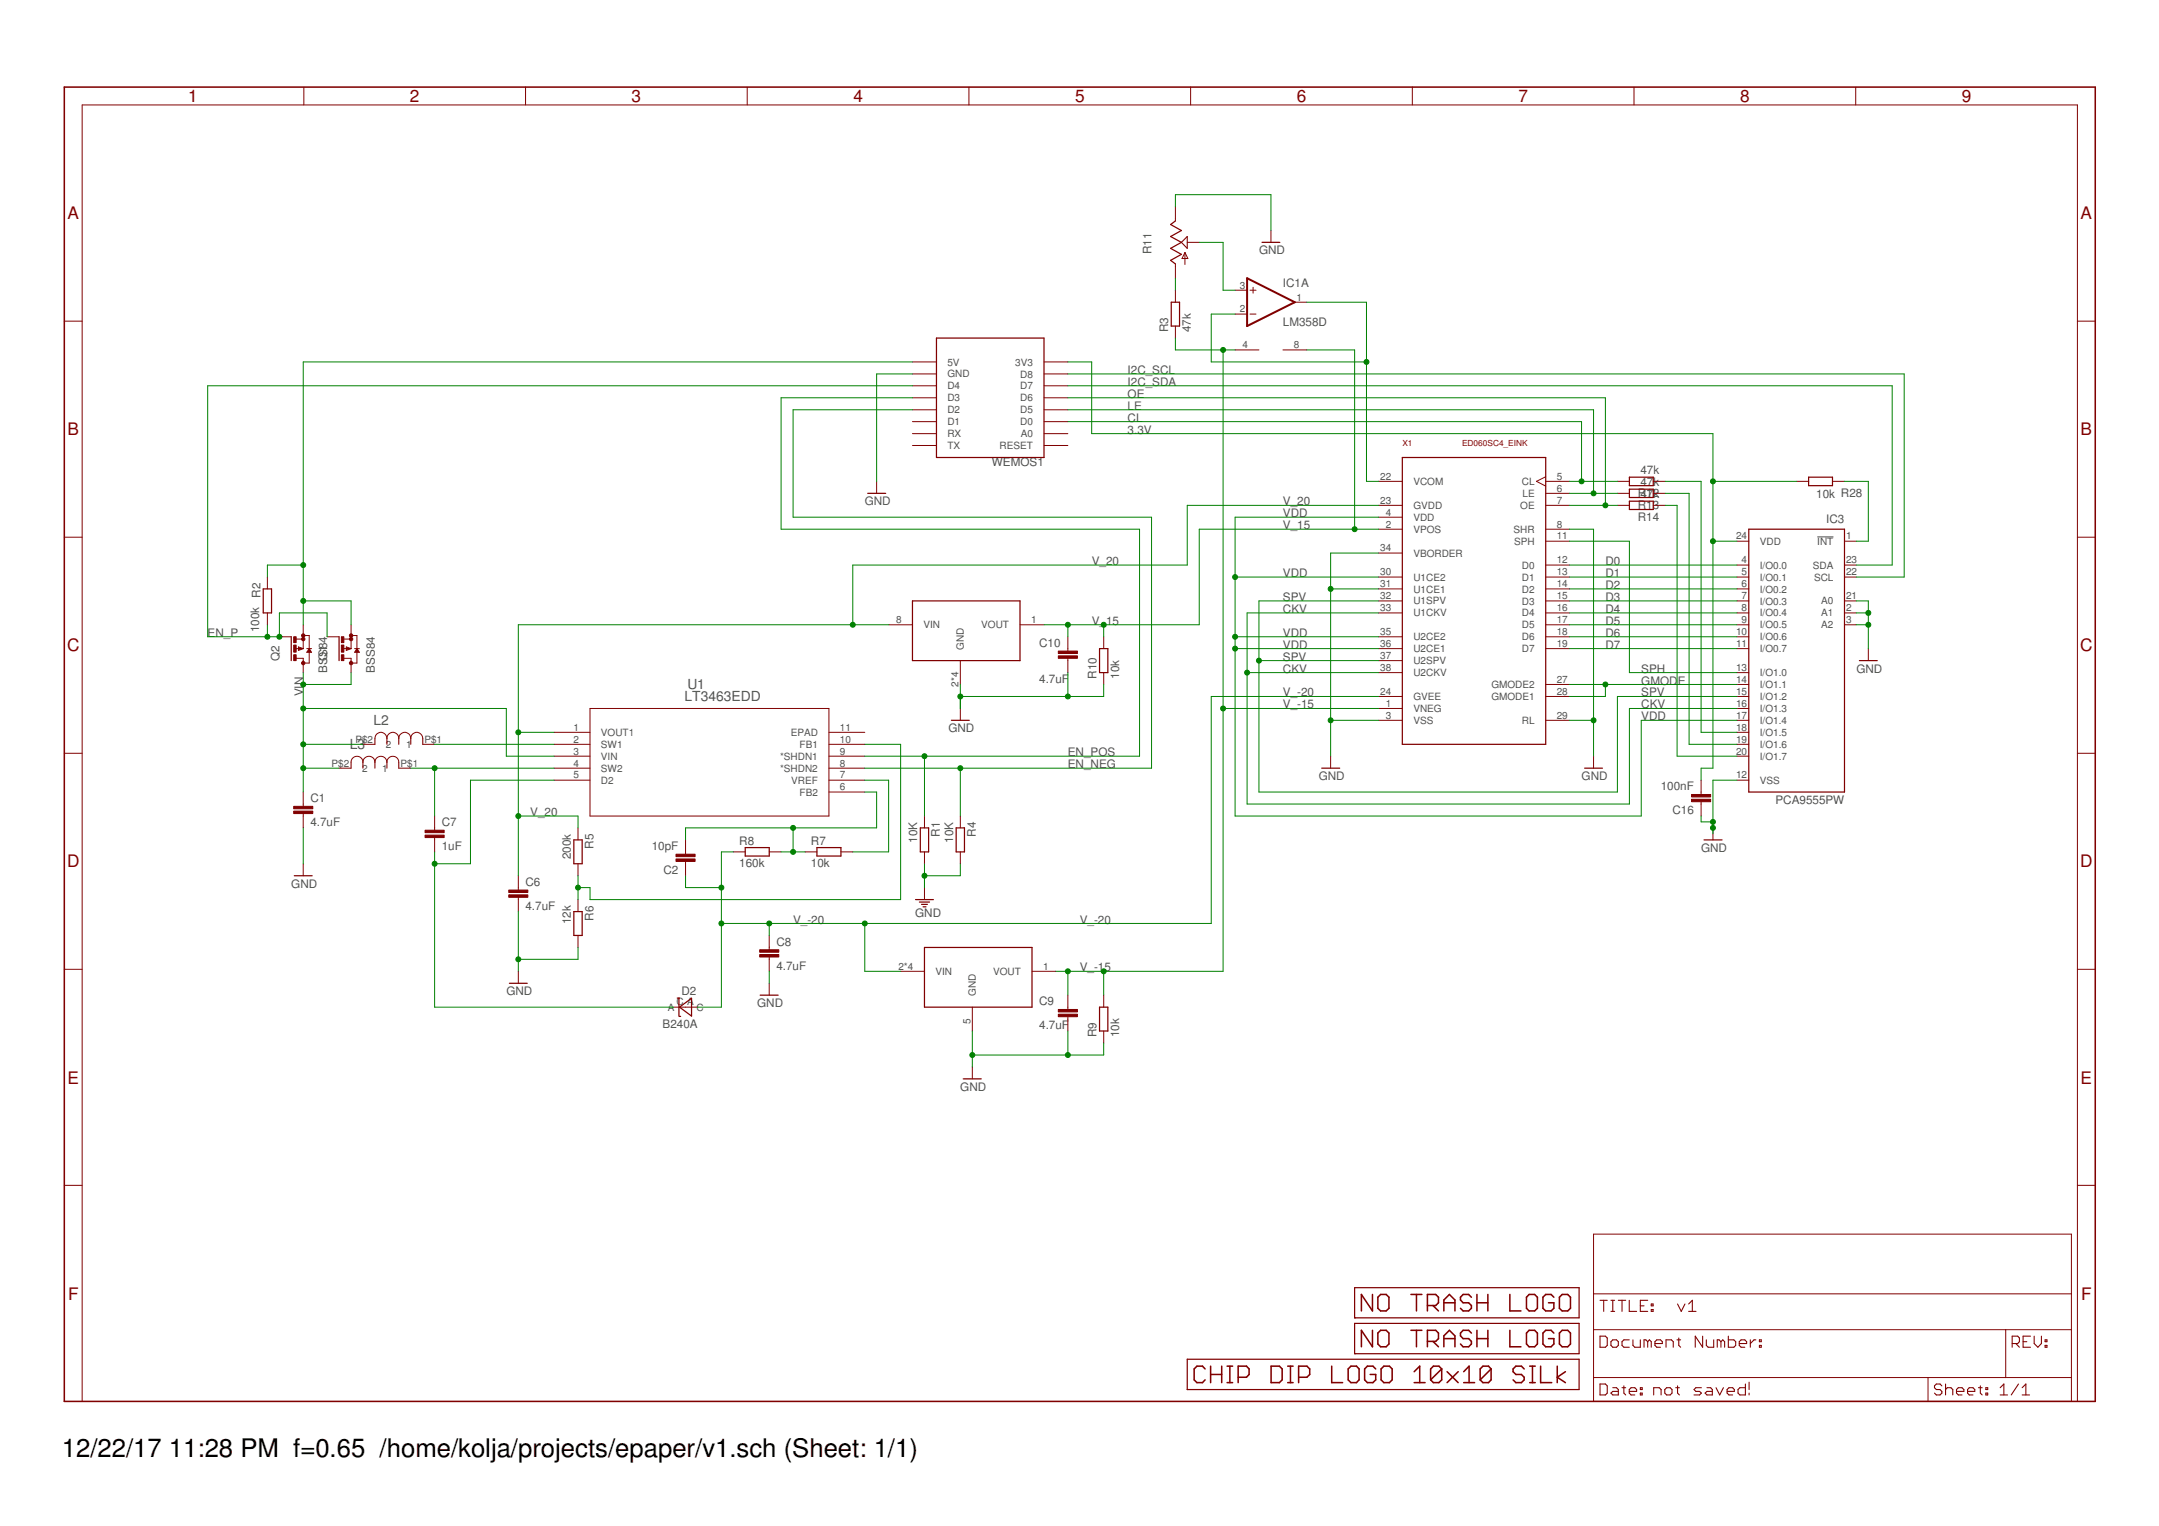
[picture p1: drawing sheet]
<svg xmlns="http://www.w3.org/2000/svg" width="297mm" height="210mm" viewBox="0 0 297 210" stroke-linecap="round" stroke-linejoin="round" font-family="sans-serif">
<path d="M250 73.9h2.2" fill="none" stroke="#505050" stroke-width=".14"/>
<g fill="none" stroke="#800000" stroke-width=".17">
<path d="M161.7 30.4l-.6 .5 1.4 .8-1.4 .8 1.4 .8-1.4 .9 1.4 .8-1.4 .8 .6 .5M173.6 33.3h2.5M128.8 46.5h14.8v16.4h-14.8zM161.1 41.6h1.2v3.3h-1.2zM119.4 67.9h2.5M192.9 62.9h19.8v39.5h-19.8zM224.2 65.6h3.3v1.2h-3.3zM224.2 67.3h3.3v1.1h-3.3zM224.2 68.9h3.3v1.2h-3.3zM240.6 72.8h13.2v36.1h-13.2zM248.8 65.6h3.3v1.2h-3.3zM36.2 81h1.2v3.3h-1.2z"/>
<path d="M40.1 87.6v3.3M41.4 89.2h-.3v.1l.4-.1M42.5 89.4l.2 .2h-.3zM46.7 87.6v3.3M48 89.2h-.3v.1l.3-.1M49.1 89.4l.2 .2h-.3zM125.5 82.7h14.8v8.2h-14.8zM130.9 99.1h2.4M151.3 89.2h1.1v3.3h-1.1zM255.8 90.9h2.5M79 115.5h1.1v3.3h-1.1zM102.5 116.6h3.3v1.2h-3.3z"/>
<path d="M112.4 116.6h3.3v1.2h-3.3zM126.6 113.9h1.2v3.3h-1.2zM131.6 113.9h1.1v3.3h-1.1zM181.8 105.7h2.5M218 105.7h2.5M234.4 115.5h2.5M40.5 120.5h2.4M70.1 135.3h2.4M79 125.4h1.1v3.3h-1.1zM93.2 137.3h.2v2.5M93.5 139.8h.1M93.5 138.5l1.6-1.2v2.5z"/>
<path d="M104.6 136.9h2.5M126 123.7h2.4M126.5 124.1h1.4M126.8 124.4h.8M127 124.7h.4M127.2 130.3h14.8v8.2h-14.8zM151.3 138.5h1.1v3.3h-1.1zM132.5 148.4h2.5M186.4 177.1h30.9v4.2h-30.9zM163.3 187h54v4.1h-54zM186.4 182h30.9v4.2h-30.9z"/>
</g>
<g fill="none" stroke="#800000" stroke-width=".14">
<path d="M41.8 12v2.4M72.3 12v2.4M102.8 12v2.4M133.3 12v2.4M163.8 12v2.4M194.3 12v2.4M224.8 12v2.4M255.3 12v2.4M161.7 28.4v2M161.7 36.3v2M161.7 39.9v1.7M163 34.7v1.7"/>
<path d="M163 34.7l.4 .9h-.8zM163.3 33.3h1.7M169.9 39.9h1.7M172 39.9h.8M172.4 39.5v.8M174.9 31.7v1.6M8.8 44.2h2.5M125.5 59.6h3.3M125.5 58h3.3M125.5 56.4h3.3M125.5 54.7h3.3M125.5 53.1h3.3"/>
<path d="M125.5 51.4h3.3M125.5 49.8h3.3M143.6 59.6h3.3M143.6 58h3.3M143.6 56.4h3.3M143.6 54.7h3.3M143.6 53.1h3.3M143.6 51.4h3.3M143.6 49.8h3.3M161.7 44.9v1.6M169.9 43.2h1.7M169.9 48.1h3.3"/>
<path d="M172 43.2h.8M176.5 48.1h3.3M178.1 41.6h1.7M285.8 44.2h2.5M8.8 73.9h2.5M36.8 79.4v1.6M120.6 66.2v1.7M125.5 61.3h3.3M143.6 61.3h3.3M189.7 79.4h3.2M189.7 66.2h3.2M189.7 69.5h3.2"/>
<path d="M189.7 72.8h3.2M189.7 71.1h3.2M189.7 76.1h3.2M212.7 79.4h3.2M212.7 77.7h3.2M212.7 74.4h3.2M212.7 66.2h3.2M212.7 65.6l-1.3 .6 1.3 .7M212.7 67.9h3.2M212.7 69.5h3.2M212.7 72.8h3.2M222.5 66.2h1.7"/>
<path d="M222.5 67.9h1.7M222.5 69.5h1.7M227.5 66.2h1.6M227.5 67.9h1.6M227.5 69.5h1.6M239 79.4h1.6M239 77.7h1.6M239 74.4h1.6M247.2 66.2h1.6M252.1 66.2h1.7M253.8 79.4h1.6M253.8 77.7h1.6"/>
<path d="M253.8 74.4h1.6M285.8 73.9h2.5M36.8 84.3v1.6M38.4 87.6h1.7M40.7 90.6h1v1.9M40.7 89.2h1M40.7 87.9h1M41.1 89l.6 .2-.6 .3zM41.7 85.9v3.3M41.7 87.4h.8v3.8h-.8M42.2 89.2h.7M42.5 89.2l.4 .5h-.7z"/>
<path d="M45 87.6h1.7M47.3 89.2h1M47.3 90.6h1v1.9M47.3 87.9h1M47.6 89l.7 .2-.7 .3zM48.3 87.4h.8v3.8h-.8M48.3 85.9v3.3M48.8 89.2h.6M49.1 89.2l.3 .5h-.6zM81.2 97.5h32.8v14.7h-32.8zM122.3 85.9h3.2M132.1 90.9v3.2"/>
<path d="M132.1 97.5v1.6M140.3 85.9h3.3M146.9 87.6v2M146.9 90.6v1.9M151.8 87.6v1.6M151.8 92.5v1.6M189.7 97.5h3.2M189.7 82.7h3.2M189.7 84.3h3.2M189.7 81h3.2M189.7 87.6h3.2M189.7 89.2h3.2"/>
<path d="M189.7 92.5h3.2M189.7 95.8h3.2M189.7 99.1h3.2M189.7 90.9h3.2M212.7 85.9h3.2M212.7 82.7h3.2M212.7 84.3h3.2M212.7 81h3.2M212.7 87.6h3.2M212.7 89.2h3.2M212.7 94.1h3.2M212.7 95.8h3.2"/>
<path d="M212.7 99.1h3.2M239 97.5h1.6M239 85.9h1.6M239 82.7h1.6M239 84.3h1.6M239 81h1.6M239 87.6h1.6M239 89.2h1.6M239 92.5h1.6M239 94.1h1.6M239 95.8h1.6M239 99.1h1.6"/>
<path d="M253.8 85.9h1.6M253.8 82.7h1.6M253.8 84.3h1.6M257 89.2v1.7M8.8 103.6h2.5M41.7 108.9v2M41.7 111.9v2M41.7 118.8v1.7M46.7 105.7h1.6M48.3 104.8a.81 .81 0 0 1 .8-.8 .81 .81 0 0 1 .8 .8 .83 .83 0 0 1 .9-.8 .83 .83 0 0 1 .8 .8 .83 .83 0 0 1 .8-.8 .83 .83 0 0 1 .8 .8 .81 .81 0 0 1 .8-.8 .81 .81 0 0 1 .9 .8M49.9 102.4h1.7M51.6 101.6a.83 .83 0 0 1 .8-.9 .83 .83 0 0 1 .8 .9 .82 .82 0 0 1 .8-.9 .82 .82 0 0 1 .9 .9 .83 .83 0 0 1 .8-.9 .83 .83 0 0 1 .8 .9 .83 .83 0 0 1 .8-.9 .83 .83 0 0 1 .9 .9"/>
<path d="M54.9 105.7h1.6M58.2 102.4h1.6M59.8 112.2v2M59.8 115.2v2M76.2 100.7h5M76.2 102.4h5M76.2 104h5M76.2 105.7h5M76.2 107.3h5M79.5 113.9v1.6M79.5 118.8v1.7M94.3 115.5v2"/>
<path d="M94.3 118.5v2M100.9 117.2h1.6M105.8 117.2h1.7M110.8 117.2h1.6M114 100.7h5M114 102.4h5M114 104h5M114 105.7h5M114 107.3h5M114 108.9h5M115.7 117.2h1.6M127.2 112.2v1.7"/>
<path d="M127.2 117.2v1.6M132.1 112.2v1.7M132.1 117.2v1.6M183.1 104v1.7M219.2 104v1.7M234 107.3v2M234 110.3v1.9M235.7 113.9v1.6M239 100.7h1.6M239 102.4h1.6M239 104h1.6M239 107.3h1.6"/>
<path d="M285.8 103.6h2.5M8.8 133.3h2.5M71.3 120.5v1.9M71.3 123.4v2M71.3 133.6v1.7M79.5 123.7v1.7M79.5 128.7v1.6M92.7 138.5h3.3M105.8 128.7v1.9M105.8 131.6v2M105.8 135.3v1.6M123.9 133.6h3.3"/>
<path d="M127.2 122.1v1.6M133.8 138.5v3.3M142 133.6h3.3M146.9 136.9v2M146.9 139.8v2M151.8 136.9v1.6M285.8 133.3h2.5M133.8 146.7v1.7M151.8 141.8v1.7M8.8 163h2.5M219.2 169.8h65.8v23h-65.8zM219.2 178h65.8"/>
<path d="M285.8 163h2.5M11.3 192.8v-178.4h274.5v178.4M163.3 191.1h.2M186.4 186.2h.1M186.4 181.3h.1M219.2 182.9h65.8M219.2 189.5h65.8M265.3 189.5v3.3M275.9 182.9v6.6"/>
</g>
<g fill="none" stroke="#800000" stroke-width=".15">
<path d="M162.5 33.3l.8-.8v1.7zM48.3 104.8v.9M49.9 104.8v.9M51.6 101.6v.8M51.6 104.8v.9M53.2 101.6v.8M53.2 104.8v.9M54.9 101.6v.8M54.9 104.8v.9M56.5 101.6v.8M58.2 101.6v.8M220.1 178.9h1"/>
<path d="M220.6 178.9v1.5M221.6 178.9h.5M221.9 178.9v1.5M222.7 178.9h1M223.2 178.9v1.5M224.2 178.9v1.5h1M225.7 179.6h.5M226.7 178.9h-1v1.5h1M227.2 179.4h.2v.2h-.2zM230.8 179.4l.5 1 .5-1M232.3 179.4l.5-.5v1.5M220.1 183.8h.8l.2 .2v1.1l-.2 .2h-.8z"/>
<path d="M220.1 190.4h.8l.2 .2v1l-.2 .3h-.8zM221.6 184.6l.3-.3h.5l.3 .3v.5l-.3 .2h-.5l-.3-.2zM221.6 180.4h.5M221.9 190.9h.5l.3 .2v.8h-.8l-.3-.3 .3-.2h.8M223.2 190.9h.5M223.4 190.6v1l.3 .3M224.2 191.4h1v-.3l-.3-.2h-.5l-.2 .2v.5l.2 .3h.5M224.2 184.3h-.8l-.2 .3v.5l.2 .2h.8M224.7 184.3v.8l.2 .2h.8v-1M225.7 191.6h.2v.3h-.2zM225.7 190.9h.2v.2h-.2zM226.7 184.6l-.3-.3h-.2v1"/>
<path d="M226.7 184.6l.2-.3 .3 .3v.7M226.7 184.6v.7M227.2 180.1h.2v.3h-.2zM227.5 191.9v-1h.8l.2 .2v.8M227.7 184.8h1v-.2l-.2-.3h-.6l-.2 .3v.5l.2 .2h.6M229 191.1l.3-.2h.5l.2 .2v.5l-.2 .3h-.5l-.3-.3zM229.2 185.3v-1h.8l.2 .3v.7M230.5 190.9h.6M230.7 184.3h.5M230.8 190.6v1l.3 .3M231 184v1.1l.2 .2M232.3 180.4h1"/>
<path d="M234.1 190.9h-.8l-.2 .2 .2 .3h.5l.3 .2-.3 .3h-.7M234.3 183.8v1.5l-1.1-1.5v1.5M234.8 184.3v.8l.2 .2h.8v-1M234.8 190.9h.6l.2 .2v.8h-.8l-.2-.3 .2-.2h.8M236.1 190.9l.5 1 .5-1M236.8 184.6l-.3-.3h-.2v1M236.8 184.6v.7M236.8 184.6l.2-.3 .3 .3v.7M237.6 191.4h1v-.3l-.2-.2h-.5l-.3 .2v.5l.3 .3h.5M237.8 183.8v1.5h.7l.3-.2v-.5l-.3-.3h-.7M239.3 184.8h1v-.2l-.2-.3h-.6l-.2 .3v.5l.2 .2h.6M240.1 190.4v1.5h-.7l-.3-.3v-.5l.3-.2h.7"/>
<path d="M240.6 190.1v1M240.6 191.6v.3M240.8 184.3v1M241.6 184.3h-.3l-.5 .5M242.1 185.1h.2v.2h-.2zM242.1 184.3h.2v.3h-.2zM267.2 190.6l-.3-.2h-.5l-.3 .2v.3l.3 .2h.5l.3 .3v.2l-.3 .3h-.5l-.3-.3M267.7 191.1l.2-.2h.5l.3 .2v.8M267.7 190.4v1.5M269.2 191.4h1v-.3l-.3-.2h-.5l-.2 .2v.5l.2 .3h.5M270.7 191.4h1v-.3l-.3-.2h-.5l-.2 .2v.5l.2 .3h.5M272.2 190.9h.5"/>
<path d="M272.5 190.6v1l.2 .3M273.2 191.6h.3v.3h-.3zM273.2 190.9h.3v.2h-.3zM275.2 191.9h1M275.2 190.9l.5-.5v1.5M276.8 184.8h.8l.2-.2v-.6l-.2-.2h-.8v1.5M277.3 184.8l.5 .5M277.7 190.4l-1 1.5M278.2 191.9h1M278.2 190.9l.5-.5v1.5M278.3 184.6h.5M279.4 183.8h-1.1v1.5h1.1"/>
<path d="M279.9 183.8v1l.5 .5 .5-.5v-1M281.4 185.1h.2v.2h-.2zM281.4 184.3h.2v.3h-.2z"/>
</g>
<g fill="#800000" stroke="#800000" stroke-width=".14">
<path d="M70 123.1h2.6v.3h-2.6z"/>
<path d="M70 122.4h2.6v.4h-2.6z"/>
<path d="M58.5 114.9h2.6v.3h-2.6z"/>
<path d="M58.5 114.2h2.6v.3h-2.6z"/>
<path d="M104.5 131.3h2.6v.3h-2.6z"/>
<path d="M104.5 130.6h2.6v.4h-2.6z"/>
<path d="M145.6 139.5h2.6v.3h-2.6z"/>
<path d="M145.6 138.9h2.6v.3h-2.6z"/>
<path d="M145.6 90.2h2.6v.4h-2.6z"/>
<path d="M145.6 89.6h2.6v.3h-2.6z"/>
<path d="M40.4 111.6h2.6v.3h-2.6z"/>
<path d="M40.4 110.9h2.6v.4h-2.6z"/>
<path d="M93 117.5h2.6v.3h-2.6z"/>
<path d="M93 118.2h2.6v.3h-2.6z"/>
<path d="M232.7 109.3h2.7v.3h-2.7z"/>
<path d="M232.7 109.9h2.7v.4h-2.7z"/>
<path d="M40.4 90.1h.3v.8h-.3z"/>
<path d="M40.4 87.6h.3v.8h-.3z"/>
<path d="M40.4 88.7h.3v1h-.3z"/>
<path d="M47 90.1h.3v.8h-.3z"/>
<path d="M47 87.6h.3v.8h-.3z"/>
<path d="M47 88.7h.3v1h-.3z"/>
</g>
<path d="M171.6 38.3l6.5 3.3-6.5 3.3z" fill="none" stroke="#800000" stroke-width=".28"/>
<g fill="#800000" stroke="#800000" stroke-width=".14">
<circle cx="41.7" cy="87.4" r=".23"/>
<circle cx="41.7" cy="87.9" r=".23"/>
<circle cx="41.7" cy="91.2" r=".23"/>
<circle cx="48.3" cy="87.4" r=".23"/>
<circle cx="48.3" cy="87.9" r=".23"/>
<circle cx="48.3" cy="91.2" r=".23"/>
</g>
<g fill="none" stroke="#800000" stroke-width=".21">
<path d="M8.8 12h279.5v180.8h-279.5zM188.8 178.1v2.2l-1.5-2.2v2.2M189.9 178.1h.8l.4 .3v1.6l-.4 .3h-.8l-.3-.3v-1.6zM194.1 178.1h1.5M194.9 178.1v2.2M196.4 179.6h1.1l.4-.4v-.8l-.4-.3h-1.1v2.2M197.1 179.6l.8 .7M198.6 179.2h1.6M202.4 178.4l-.3-.3h-.8l-.4 .3v.4l.4 .4h.8l.3 .4v.4l-.3 .3h-.8l-.4-.3M203.2 178.1v2.2M203.2 179.2h1.5M204.7 178.1v2.2"/>
<path d="M207.7 178.1v2.2h1.6M210.4 178.1h.7l.4 .3v1.6l-.4 .3h-.7l-.4-.3v-1.6zM213.8 178.4l-.4-.3h-.7l-.4 .3v1.6l.4 .3h.7l.4-.3v-.8h-.8M214.9 178.1h.8l.4 .3v1.6l-.4 .3h-.8l-.4-.3v-1.6zM165.8 188.3l-.4-.4h-.7l-.4 .4v1.5l.4 .4h.7l.4-.4M166.6 187.9v2.3M166.6 189.1h1.5M168.1 187.9v2.3M168.8 187.9h.8M168.8 190.2h.8M169.2 187.9v2.3M170.3 189.4h1.2l.4-.3v-.8l-.4-.4h-1.2v2.3"/>
<path d="M174.9 187.9h1.1l.4 .4v1.5l-.4 .4h-1.1zM177.2 187.9h.7M177.2 190.2h.7M177.5 187.9v2.3M178.7 189.4h1.1l.4-.3v-.8l-.4-.4h-1.1v2.3M183.2 187.9v2.3h1.5M185.9 187.9h.7l.4 .4v1.5l-.4 .4h-.7l-.4-.4v-1.5zM188.8 183v2.3l-1.5-2.3v2.3M189.3 188.3l-.4-.4h-.8l-.4 .4v1.5l.4 .4h.8l.4-.4v-.7h-.8M189.9 183h.8l.4 .4v1.5l-.4 .4h-.8l-.3-.4v-1.5zM190.4 187.9h.8l.3 .4v1.5l-.3 .4h-.8l-.4-.4v-1.5zM194.1 183h1.5"/>
<path d="M194.6 190.2h1.5M194.6 188.7l.7-.8v2.3M194.9 183v2.3M196.4 184.5h1.1l.4-.4v-.7l-.4-.4h-1.1v2.3M197.1 184.5l.8 .8M198.4 188.3l-.4-.4h-.8l-.4 .4v1.5M198.4 188.3v1.5l-.4 .4h-.8l-.4-.4M198.4 188.3l-1.6 1.5M198.6 180.3v-1.5l.8-.7 .8 .7v1.5M198.6 185.3v-1.6l.8-.7 .8 .7v1.6M198.6 184.1h1.6M199.1 188.7l1.5 1.5"/>
<path d="M200.6 188.7l-1.5 1.5M201.4 190.2h1.5M201.4 188.7l.7-.8v2.3M202.4 183.4l-.3-.4h-.8l-.4 .4v.3l.4 .4h.8l.3 .4v.4l-.3 .4h-.8l-.4-.4M203.2 184.1h1.5M203.2 183v2.3M204.7 183v2.3M205.1 188.3l-.3-.4h-.8l-.4 .4v1.5M205.1 188.3v1.5l-.3 .4h-.8l-.4-.4M205.1 188.3l-1.5 1.5M207.7 183v2.3h1.6M209.7 188.3l-.4-.4h-.7l-.4 .4v.4l.4 .4h.7l.4 .3v.4l-.4 .4h-.7l-.4-.4"/>
<path d="M210.4 183h.7l.4 .4v1.5l-.4 .4h-.7l-.4-.4v-1.5zM210.5 187.9h.7M210.5 190.2h.7M210.8 187.9v2.3M212 187.9v2.3h1.5M213.8 183.4l-.4-.4h-.7l-.4 .4v1.5l.4 .4h.7l.4-.4v-.8h-.8M214.2 187.9v2.3M214.9 183h.8l.4 .4v1.5l-.4 .4h-.8l-.4-.4v-1.5zM215.4 188.7l-1.2 .7 1.2 .8"/>
</g>
<g fill="none" stroke="#008000" stroke-width=".14">
<path d="M161.7 28.4v-1.6h13.2v4.9M161.7 38.3v1.6M165 33.3h3.3v6.6h1.6M125.5 49.8h-83.8v36.1M125.5 53.1h-96.9v34.5h9.8v-3.3h6.6v3.3M125.5 54.7h-18v18.1h49.3v31.2h-37.8M125.5 51.4h-4.9v14.8M125.5 56.4h-16.4v14.7h49.3v34.6h-39.4M146.9 49.8h3.3v9.8h85.5v46.1h-1.7v1.6M146.9 56.4h72.3v11.5M146.9 51.4h115.1v28h-6.6M146.9 54.7h74v14.8"/>
<path d="M146.9 53.1h113.4v24.6h-4.9M146.9 58h70.7v8.2M161.7 46.5v1.6h8.2M168.3 48.1v85.5h-23M169.9 43.2h-3.3v6.6h21.4M179.8 48.1h6.6v24.7M179.8 41.6h8.2v24.6h1.7M41.7 77.7h-4.9v1.7M169.9 79.4h19.8M189.7 72.8h-24.7v13.1h-21.4M189.7 71.1h-19.8v41.1h55.9v-13.1h13.2M189.7 76.1h-6.6v27.9"/>
<path d="M189.7 69.5h-26.4v8.2h-46v8.2M215.9 72.8h3.3v31.2M215.9 77.7h23.1M215.9 69.5h6.6M215.9 79.4h23.1M215.9 74.4h8.3v18.1h14.8M215.9 66.2h6.6M215.9 67.9h6.6M229.1 66.2h4.9v34.5h5M229.1 69.5h1.6v34.5h8.3M229.1 67.9h3.3v34.5h6.6M235.7 74.4h3.3"/>
<path d="M235.7 66.2h11.5M253.8 66.2h3.2v8.2h-1.6M36.8 85.9v1.7M41.7 92.5v16.4M41.7 82.7h6.6v3.2M41.7 97.5h28v6.5h6.5M48.3 92.5v1.6h-6.6M122.3 85.9h-51v34.6M132.1 94.1v3.4M146.9 85.9v1.7M146.9 92.5v3.3M151.8 85.9v1.7"/>
<path d="M151.8 94.1v1.7h-19.7M168.3 97.5h21.4M169.9 87.6h19.8M169.9 89.2h19.8M171.6 92.5h18.1M173.2 90.9h16.5M183.1 99.1h6.6M183.1 81h6.6M189.7 95.8h-23.1v31.2h-67.3M189.7 82.7h-16.5v26.2h49.3v-13.1h16.5M189.7 84.3h-18.1v26.3h52.6v-13.1h14.8M215.9 85.9h23.1"/>
<path d="M215.9 84.3h23.1M215.9 82.7h23.1M215.9 99.1h3.3M215.9 81h23.1M215.9 94.1h23.1M215.9 87.6h23.1M215.9 89.2h23.1M220.9 94.1v1.7h-5M255.4 85.9h1.6M255.4 82.7h1.6v6.5M255.4 84.3h1.6M41.7 113.9v4.9"/>
<path d="M41.7 105.7h5M41.7 102.4h8.2M56.5 105.7h19.7M59.8 102.4h16.4M59.8 105.7v6.5M59.8 117.2v21.3h32.9M71.3 112.2h8.2v1.7M71.3 100.7h4.9M76.2 107.3h-11.5v11.5h-4.9M100.9 117.2h-1.6v21.3h-3.3M107.5 117.2h3.3M109.1 113.9v3.3"/>
<path d="M119 107.3h3.3v9.9h-5M119 108.9h1.6v5h-26.3v1.6M119 102.4h4.9v21.3h-42.7v-1.6h-1.7M127.2 104v8.2M127.2 118.8v3.3M132.1 118.8v1.7h-4.9M132.1 105.7v6.5M234 112.2v.9h1.7M239 107.3h-3.3v7.4M71.3 125.4v8.2M79.5 120.5v3.2M79.5 130.3v1.7h-8.2"/>
<path d="M94.3 120.5v1.6h5M105.8 127v1.7M105.8 133.6v1.7M119 127v6.6h4.9M146.9 133.6v3.3M151.8 133.6v3.3M133.8 141.8v4.9M146.9 141.8v3.3M151.8 143.5v1.6h-18"/>
</g>
<g fill="#008000" stroke="#008000" stroke-width=".14">
<circle cx="127.2" cy="120.5" r=".34"/>
<circle cx="71.3" cy="132" r=".34"/>
<circle cx="146.9" cy="145.1" r=".34"/>
<circle cx="133.8" cy="145.1" r=".34"/>
<circle cx="132.1" cy="95.8" r=".34"/>
<circle cx="146.9" cy="95.8" r=".34"/>
<circle cx="235.7" cy="113.1" r=".34"/>
<circle cx="235.7" cy="113.9" r=".34"/>
<circle cx="257" cy="85.9" r=".34"/>
<circle cx="257" cy="84.3" r=".34"/>
<circle cx="183.1" cy="99.1" r=".34"/>
<circle cx="183.1" cy="81" r=".34"/>
<circle cx="219.2" cy="99.1" r=".34"/>
<circle cx="127.2" cy="104" r=".34"/>
<circle cx="132.1" cy="105.7" r=".34"/>
<circle cx="41.7" cy="102.4" r=".34"/>
<circle cx="41.7" cy="97.5" r=".34"/>
<circle cx="41.7" cy="105.7" r=".34"/>
<circle cx="41.7" cy="94.1" r=".34"/>
<circle cx="59.8" cy="105.7" r=".34"/>
<circle cx="71.3" cy="112.2" r=".34"/>
<circle cx="117.3" cy="85.9" r=".34"/>
<circle cx="71.3" cy="100.7" r=".34"/>
<circle cx="79.5" cy="122.1" r=".34"/>
<circle cx="59.8" cy="118.8" r=".34"/>
<circle cx="105.8" cy="127" r=".34"/>
<circle cx="99.3" cy="127" r=".34"/>
<circle cx="119" cy="127" r=".34"/>
<circle cx="99.3" cy="122.1" r=".34"/>
<circle cx="109.1" cy="117.2" r=".34"/>
<circle cx="109.1" cy="113.9" r=".34"/>
<circle cx="146.9" cy="133.6" r=".34"/>
<circle cx="151.8" cy="133.6" r=".34"/>
<circle cx="168.3" cy="97.5" r=".34"/>
<circle cx="168.3" cy="48.1" r=".34"/>
<circle cx="146.9" cy="85.9" r=".34"/>
<circle cx="151.8" cy="85.9" r=".34"/>
<circle cx="186.4" cy="72.8" r=".34"/>
<circle cx="36.8" cy="87.6" r=".34"/>
<circle cx="38.4" cy="87.6" r=".34"/>
<circle cx="217.6" cy="66.2" r=".34"/>
<circle cx="219.2" cy="67.9" r=".34"/>
<circle cx="220.9" cy="69.5" r=".34"/>
<circle cx="220.9" cy="94.1" r=".34"/>
<circle cx="173.2" cy="90.9" r=".34"/>
<circle cx="171.6" cy="92.5" r=".34"/>
<circle cx="41.7" cy="77.7" r=".34"/>
<circle cx="41.7" cy="82.7" r=".34"/>
<circle cx="169.9" cy="89.2" r=".34"/>
<circle cx="169.9" cy="87.6" r=".34"/>
<circle cx="169.9" cy="79.4" r=".34"/>
<circle cx="188" cy="49.8" r=".34"/>
<circle cx="235.7" cy="74.4" r=".34"/>
<circle cx="235.7" cy="66.2" r=".34"/>
</g>
<g font-size="3.5">
<text x="8.5" y="200.4">12/22/17</text>
<text x="23.2" y="200.4">11:28 PM f=0.65 /home/kolja/projects/epaper/v1.sch (Sheet: 1/1)</text>
</g>
<g font-size="2.4" fill="#800000">
<text x="25.9" y="14.1">1</text>
<text x="56.4" y="14.1">2</text>
<text x="86.9" y="14.1">3</text>
<text x="117.4" y="14.1">4</text>
<text x="147.9" y="14.1">5</text>
<text x="178.4" y="14.1">6</text>
<text x="208.9" y="14.1">7</text>
<text x="239.4" y="14.1">8</text>
<text x="269.9" y="14.1">9</text>
<text x="9.3" y="30.2">A</text>
<text x="286.3" y="30.2">A</text>
<text x="9.3" y="59.9">B</text>
<text x="286.3" y="59.9">B</text>
<text x="9.2" y="89.6">C</text>
<text x="286.2" y="89.6">C</text>
<text x="9.2" y="119.3">D</text>
<text x="286.2" y="119.3">D</text>
<text x="9.3" y="149">E</text>
<text x="286.3" y="149">E</text>
<text x="9.4" y="178.8">F</text>
<text x="286.3" y="178.8">F</text>
</g>
<g font-size="1.9" fill="#505050">
<text x="94.6" y="94.8">U1</text>
<text x="51.4" y="99.8">L2</text>
<text x="94.2" y="96.5">LT3463EDD</text>
<text x="48.1" y="103">L3</text>
</g>
<g font-size="1.6" fill="#505050">
<text x="158.4" y="35" transform="rotate(-90 158.4 35)">R11</text>
<text x="173.2" y="35">GND</text>
<text x="176.5" y="39.5">IC1A</text>
<text x="160.7" y="45.7" transform="rotate(-90 160.7 45.7)">R3</text>
<text x="163.8" y="45.7" transform="rotate(-90 163.8 45.7)">47k</text>
<text x="176.5" y="44.9">LM358D</text>
<text x="155.1" y="53.1">I2C_SDA</text>
<text x="155.1" y="51.4">I2C_SCL</text>
<text x="155.1" y="58">CL</text>
<text x="155.1" y="56.4">LE</text>
<text x="155.1" y="54.7">OE</text>
<text x="155.1" y="59.6">3.3V</text>
<text x="136.5" y="64.1">WEMOS1</text>
<text x="225.7" y="65.2">47k</text>
<text x="119" y="69.5">GND</text>
<text x="176.5" y="69.5">V_20</text>
<text x="176.5" y="71.1">VDD</text>
<text x="225.3" y="68.3">R12</text>
<text x="225.3" y="70">R13</text>
<text x="225.3" y="71.6">R14</text>
<text x="225.7" y="66.9">47k</text>
<text x="225.7" y="68.5">47k</text>
<text x="249.9" y="68.5">10k R28</text>
<text x="251.3" y="72">IC3</text>
<text x="150.2" y="77.7">V_20</text>
<text x="176.5" y="72.8">V_15</text>
<text x="220.9" y="77.7">D0</text>
<text x="35.8" y="82.2" transform="rotate(-90 35.8 82.2)">R2</text>
<text x="176.5" y="82.7">SPV</text>
<text x="176.5" y="79.4">VDD</text>
<text x="220.9" y="79.4">D1</text>
<text x="220.9" y="81">D2</text>
<text x="220.9" y="82.7">D3</text>
<text x="28.6" y="87.6">EN_P</text>
<text x="35.6" y="87" transform="rotate(-90 35.6 87)">100k</text>
<text x="143" y="89">C10</text>
<text x="150.2" y="85.9">V_15</text>
<text x="176.5" y="84.3">CKV</text>
<text x="176.5" y="87.6">VDD</text>
<text x="176.5" y="89.2">VDD</text>
<text x="220.9" y="89.2">D7</text>
<text x="220.9" y="85.9">D5</text>
<text x="220.9" y="87.6">D6</text>
<text x="220.9" y="84.3">D4</text>
<text x="38.4" y="90.9" transform="rotate(-90 38.4 90.9)">Q2</text>
<text x="41.7" y="95.8" transform="rotate(-90 41.7 95.8)">VIN</text>
<text x="45" y="92.5" transform="rotate(-90 45 92.5)">BSQ1</text>
<text x="45" y="90.4" transform="rotate(-90 45 90.4)">S84</text>
<text x="51.6" y="92.5" transform="rotate(-90 51.6 92.5)">BSS84</text>
<text x="143" y="93.9">4.7uF</text>
<text x="150.9" y="93.3" transform="rotate(-90 150.9 93.3)">R10</text>
<text x="154" y="93.3" transform="rotate(-90 154 93.3)">10k</text>
<text x="176.5" y="95.8">V_-20</text>
<text x="176.5" y="90.9">SPV</text>
<text x="176.5" y="92.5">CKV</text>
<text x="225.8" y="92.5">SPH</text>
<text x="225.8" y="94.2">GMOD</text>
<text x="225.8" y="95.8">SPV</text>
<text x="230.8" y="94.2">E</text>
<text x="255.4" y="92.5">GND</text>
<text x="130.5" y="100.7">GND</text>
<text x="176.5" y="97.4">V_-15</text>
<text x="225.8" y="97.4">CKV</text>
<text x="225.8" y="99.1">VDD</text>
<text x="146.9" y="104">EN_POS</text>
<text x="146.9" y="105.7">EN_NEG</text>
<text x="181.4" y="107.3">GND</text>
<text x="217.6" y="107.3">GND</text>
<text x="42.7" y="113.6">4.7uF</text>
<text x="42.7" y="110.3">C1</text>
<text x="60.8" y="113.6">C7</text>
<text x="73" y="112.2">V_20</text>
<text x="228.5" y="108.7">100nF</text>
<text x="230.1" y="112">C16</text>
<text x="244.3" y="110.6">PCA9555PW</text>
<text x="60.8" y="116.9">1uF</text>
<text x="78.5" y="118.2" transform="rotate(-90 78.5 118.2)">200k</text>
<text x="81.6" y="116.8" transform="rotate(-90 81.6 116.8)">R5</text>
<text x="89.7" y="116.9">10pF</text>
<text x="101.7" y="119.3">160k</text>
<text x="101.7" y="116.2">R8</text>
<text x="111.6" y="119.3">10k</text>
<text x="111.6" y="116.2">R7</text>
<text x="126.2" y="115.9" transform="rotate(-90 126.2 115.9)">10K</text>
<text x="129.3" y="115.1" transform="rotate(-90 129.3 115.1)">R1</text>
<text x="131.1" y="115.9" transform="rotate(-90 131.1 115.9)">10K</text>
<text x="134.2" y="115.1" transform="rotate(-90 134.2 115.1)">R4</text>
<text x="234" y="117.2">GND</text>
<text x="40.1" y="122.1">GND</text>
<text x="72.3" y="125.1">4.7uF</text>
<text x="72.3" y="121.9">C6</text>
<text x="91.3" y="120.2">C2</text>
<text x="78.5" y="127.1" transform="rotate(-90 78.5 127.1)">12k</text>
<text x="81.6" y="126.6" transform="rotate(-90 81.6 126.6)">R6</text>
<text x="106.8" y="130.1">C8</text>
<text x="109.1" y="127">V_-20</text>
<text x="125.9" y="126.2">GND</text>
<text x="148.6" y="127">V_-20</text>
<text x="69.7" y="136.9">GND</text>
<text x="93.8" y="136.8">D2</text>
<text x="106.8" y="133.4">4.7uF</text>
<text x="148.6" y="133.6">V_-15</text>
<text x="91.2" y="141.4">B240A</text>
<text x="104.2" y="138.5">GND</text>
<text x="143" y="141.6">4.7uF</text>
<text x="143" y="138.3">C9</text>
<text x="150.9" y="142.6" transform="rotate(-90 150.9 142.6)">R9</text>
<text x="154" y="142.6" transform="rotate(-90 154 142.6)">10k</text>
<text x="132.1" y="150">GND</text>
</g>
<g font-size="1.4" fill="#505050">
<text x="170.6" y="39.7">3</text>
<text x="178.4" y="41.3">1</text>
<text x="170.6" y="43">2</text>
<text x="170.9" y="47.9">4</text>
<text x="178" y="47.9">8</text>
<text x="130.3" y="50.3">5V</text>
<text x="130.3" y="51.9">GND</text>
<text x="130.3" y="53.6">D4</text>
<text x="139.7" y="50.3">3V3</text>
<text x="140.4" y="53.6">D7</text>
<text x="140.4" y="51.9">D8</text>
<text x="130.3" y="55.2">D3</text>
<text x="130.3" y="56.8">D2</text>
<text x="130.3" y="58.5">D1</text>
<text x="140.4" y="58.5">D0</text>
<text x="140.4" y="56.9">D5</text>
<text x="140.4" y="55.2">D6</text>
<text x="130.3" y="60.1">RX</text>
<text x="130.3" y="61.8">TX</text>
<text x="137.5" y="61.8">RESET</text>
<text x="140.4" y="60.1">A0</text>
<text x="189.9" y="66">22</text>
<text x="214.2" y="66">5</text>
<text x="189.9" y="69.3">23</text>
<text x="190.7" y="70.9">4</text>
<text x="194.5" y="66.7">VCOM</text>
<text x="194.5" y="70">GVDD</text>
<text x="194.5" y="71.6">VDD</text>
<text x="209.2" y="70">OE</text>
<text x="209.4" y="66.7">CL</text>
<text x="209.5" y="68.4">LE</text>
<text x="214.2" y="67.6">6</text>
<text x="214.2" y="69.3">7</text>
<text x="189.9" y="75.8">34</text>
<text x="190.7" y="72.6">2</text>
<text x="194.5" y="73.3">VPOS</text>
<text x="194.5" y="76.6">VBORDER</text>
<text x="208.3" y="73.3">SHR</text>
<text x="208.3" y="74.9">SPH</text>
<text x="214.2" y="72.6">8</text>
<text x="214.2" y="74.2">11</text>
<text x="214.2" y="77.5">12</text>
<text x="238.9" y="74.2">24</text>
<text x="239.6" y="77.5">4</text>
<text x="242.1" y="74.9">VDD</text>
<text x="250" y="74.9">INT</text>
<text x="254" y="77.5">23</text>
<text x="254" y="74.2">1</text>
<text x="189.9" y="79.1">30</text>
<text x="189.9" y="80.8">31</text>
<text x="189.9" y="82.4">32</text>
<text x="194.5" y="79.9">U1CE2</text>
<text x="194.5" y="81.5">U1CE1</text>
<text x="194.5" y="83.1">U1SPV</text>
<text x="209.4" y="78.2">D0</text>
<text x="209.4" y="79.9">D1</text>
<text x="209.4" y="81.5">D2</text>
<text x="209.4" y="83.2">D3</text>
<text x="214.2" y="79.1">13</text>
<text x="214.2" y="80.8">14</text>
<text x="214.2" y="82.4">15</text>
<text x="239.6" y="79.1">5</text>
<text x="239.6" y="80.8">6</text>
<text x="239.6" y="82.4">7</text>
<text x="242.1" y="78.2">I/O0.0</text>
<text x="242.1" y="79.9">I/O0.1</text>
<text x="242.1" y="81.5">I/O0.2</text>
<text x="242.1" y="83.2">I/O0.3</text>
<text x="249.4" y="78.2">SDA</text>
<text x="249.6" y="79.9">SCL</text>
<text x="250.6" y="83.1">A0</text>
<text x="254" y="79.1">22</text>
<text x="254" y="82.4">21</text>
<text x="123.3" y="85.7">8</text>
<text x="127.1" y="86.4">VIN</text>
<text x="132.6" y="89.4" transform="rotate(-90 132.6 89.4)">GND</text>
<text x="135" y="86.4">VOUT</text>
<text x="141.9" y="85.7">1</text>
<text x="189.9" y="84.1">33</text>
<text x="189.9" y="87.4">35</text>
<text x="189.9" y="89">36</text>
<text x="194.5" y="84.8">U1CKV</text>
<text x="194.5" y="88.1">U2CE2</text>
<text x="194.5" y="89.7">U2CE1</text>
<text x="209.4" y="84.8">D4</text>
<text x="209.4" y="86.4">D5</text>
<text x="209.4" y="88.1">D6</text>
<text x="209.4" y="89.7">D7</text>
<text x="214.2" y="84.1">16</text>
<text x="214.2" y="85.7">17</text>
<text x="214.2" y="87.4">18</text>
<text x="214.2" y="89">19</text>
<text x="238.9" y="87.4">10</text>
<text x="238.9" y="89">11</text>
<text x="239.6" y="84.1">8</text>
<text x="239.6" y="85.7">9</text>
<text x="242.1" y="84.8">I/O0.4</text>
<text x="242.1" y="86.4">I/O0.5</text>
<text x="242.1" y="88.1">I/O0.6</text>
<text x="242.1" y="89.7">I/O0.7</text>
<text x="250.6" y="84.8">A1</text>
<text x="250.6" y="86.4">A2</text>
<text x="254" y="84.1">2</text>
<text x="254" y="85.7">3</text>
<text x="131.9" y="94.5" transform="rotate(-90 131.9 94.5)">2*4</text>
<text x="189.9" y="90.6">37</text>
<text x="189.9" y="92.3">38</text>
<text x="189.9" y="95.6">24</text>
<text x="194.5" y="91.4">U2SPV</text>
<text x="194.5" y="93">U2CKV</text>
<text x="205.2" y="94.7">GMODE2</text>
<text x="214.2" y="93.9">27</text>
<text x="214.2" y="95.6">28</text>
<text x="238.9" y="92.3">13</text>
<text x="238.9" y="93.9">14</text>
<text x="238.9" y="95.6">15</text>
<text x="242.1" y="93">I/O1.0</text>
<text x="242.1" y="94.7">I/O1.1</text>
<text x="78.9" y="100.5">1</text>
<text x="82.7" y="101.2">VOUT1</text>
<text x="108.8" y="101.2">EPAD</text>
<text x="115.6" y="100.5">11</text>
<text x="190.7" y="97.2">1</text>
<text x="190.7" y="98.9">3</text>
<text x="194.5" y="96.3">GVEE</text>
<text x="194.5" y="97.9">VNEG</text>
<text x="194.5" y="99.6">VSS</text>
<text x="205.2" y="96.3">GMODE1</text>
<text x="209.4" y="99.6">RL</text>
<text x="214.2" y="98.9">29</text>
<text x="238.9" y="97.2">16</text>
<text x="238.9" y="98.9">17</text>
<text x="238.9" y="100.5">18</text>
<text x="242.1" y="96.3">I/O1.2</text>
<text x="242.1" y="97.9">I/O1.3</text>
<text x="242.1" y="99.6">I/O1.4</text>
<text x="242.1" y="101.2">I/O1.5</text>
<text x="45.6" y="105.4">P$2</text>
<text x="48.9" y="102.1">P$2</text>
<text x="49.8" y="106.2">2</text>
<text x="52.6" y="106.2">1</text>
<text x="53.1" y="102.9">2</text>
<text x="55.1" y="105.4">P$1</text>
<text x="55.9" y="102.9">1</text>
<text x="58.4" y="102.1">P$1</text>
<text x="78.9" y="102.1">2</text>
<text x="78.9" y="103.8">3</text>
<text x="78.9" y="105.4">4</text>
<text x="78.9" y="107.1">5</text>
<text x="82.7" y="102.9">SW1</text>
<text x="82.7" y="104.5">VIN</text>
<text x="82.7" y="106.2">SW2</text>
<text x="82.7" y="107.8">D2</text>
<text x="107.3" y="106.2">*SHDN2</text>
<text x="107.3" y="104.5">*SHDN1</text>
<text x="108.9" y="107.8">VREF</text>
<text x="110" y="102.9">FB1</text>
<text x="115.6" y="107.1">7</text>
<text x="115.6" y="105.4">8</text>
<text x="115.6" y="103.8">9</text>
<text x="115.6" y="102.1">10</text>
<text x="238.9" y="107.1">12</text>
<text x="238.9" y="102.1">19</text>
<text x="238.9" y="103.8">20</text>
<text x="242.1" y="107.8">VSS</text>
<text x="242.1" y="102.9">I/O1.6</text>
<text x="242.1" y="104.5">I/O1.7</text>
<text x="110" y="109.5">FB2</text>
<text x="115.6" y="108.7">6</text>
<text x="123.6" y="133.4">2*4</text>
<text x="128.7" y="134.1">VIN</text>
<text x="134.3" y="137" transform="rotate(-90 134.3 137)">GND</text>
<text x="136.6" y="134.1">VOUT</text>
<text x="143.5" y="133.4">1</text>
<text x="91.9" y="139">A</text>
<text x="93.1" y="138.3">C A</text>
<text x="95.8" y="139">C</text>
<text x="133.5" y="140.8" transform="rotate(-90 133.5 140.8)">5</text>
</g>
<g font-size="1.1" fill="#800000">
<text x="192.9" y="61.3">X1</text>
<text x="201.2" y="61.3">ED060SC4_EINK</text>
</g>
</svg>
